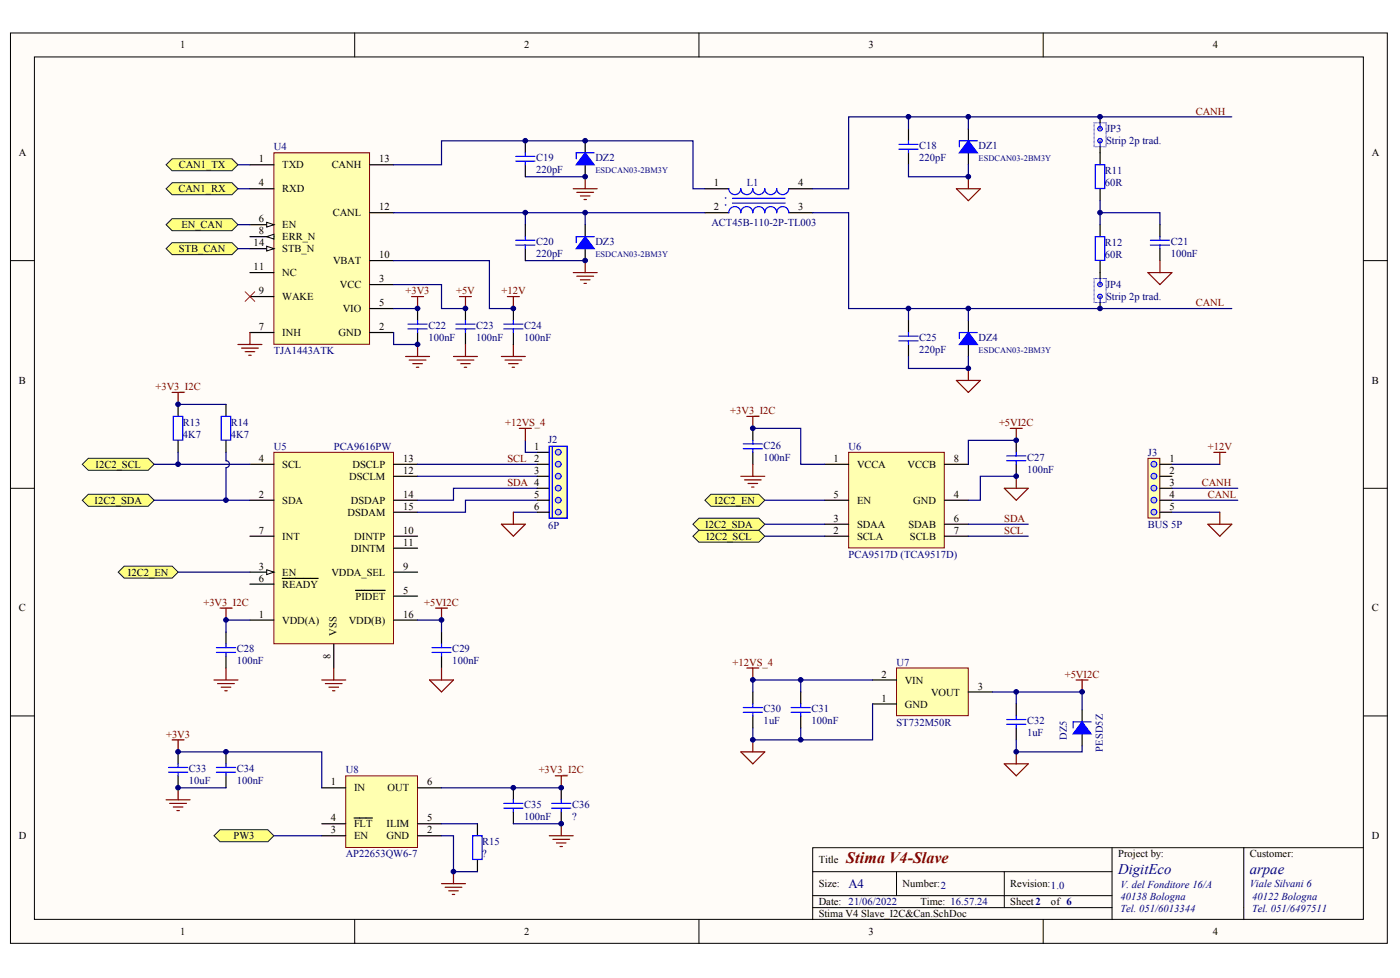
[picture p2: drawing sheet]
<svg xmlns="http://www.w3.org/2000/svg" width="288mm" height="201mm" viewBox="0 0 288 201" stroke-linecap="round" stroke-linejoin="round" font-family="sans-serif">
<g fill="#fffcf8" stroke="#000" stroke-width=".21">
<path d="M2.2 6.8h283.1v187.2h-283.1z"/>
<path d="M7.1 11.7h273.2v177.3h-273.2z"/>
</g>
<g fill="none" stroke="#000" stroke-width=".21">
<path d="M72.9 6.8v4.9M143.7 6.8v4.9M214.5 6.8v4.9M2.2 53.6h4.9M280.4 53.6h4.9M2.2 100.4h4.9M280.4 100.4h4.9M2.2 147.2h4.9M280.4 147.2h4.9M167.1 179.2h61.6M184.3 179.2v5M206.5 179.2v7.4"/>
<path d="M228.7 174.3v12.3M255.7 174.3h-88.6v14.8M280.4 174.3h-24.7v14.8M72.9 189.1v4.9M143.7 189.1v4.9M167.1 186.6h61.6v2.5M167.1 184.2h61.6M214.5 189.1v4.9"/>
</g>
<path d="M56.3 31.4h19.7v39.4h-19.7z" fill="#ffffb0" stroke="#800000" stroke-width=".21"/>
<path d="M51.4 33.9h4.9M51.4 38.8h4.9M51.4 46.2h4.9" fill="none" stroke="#000" stroke-width=".25"/>
<path d="M54.8 45.7l1.5 .5-1.5 .5z" fill="#fffcf8" stroke="#000" stroke-width=".21"/>
<path d="M51.4 48.7h4.9" fill="none" stroke="#000" stroke-width=".25"/>
<path d="M54.8 48.7l1.5-.5v1z" fill="#fffcf8" stroke="#000" stroke-width=".21"/>
<path d="M51.4 51.1h4.9" fill="none" stroke="#000" stroke-width=".25"/>
<path d="M54.8 50.6l1.5 .5-1.5 .5z" fill="#fffcf8" stroke="#000" stroke-width=".21"/>
<g fill="none" stroke="#000" stroke-width=".25">
<path d="M76 33.9h4.9M120.3 29v2.4M120.3 33.9v2.4M51.4 56.1h4.9M76 43.7h4.9M76 53.6h4.9M76 58.5h4.9M51.4 61h4.9M51.4 68.4h4.9M76 63.4h4.9M76 68.4h4.9M85.9 63.4v2.5"/>
<path d="M85.9 68.4v2.4M95.7 63.4v2.5M95.7 68.4v2.4M105.6 63.4v2.5M105.6 68.4v2.4"/>
</g>
<g fill="none" stroke="#800000" stroke-width=".25">
<path d="M117.9 38.8h4.9M118.6 39.5h3.5M120.3 36.3v2.5M117.9 56.1h4.9M118.6 56.8h3.5M119.3 40.3h2M119.3 57.5h2M120.1 41h.5M120.1 58.3h.5M120.3 53.6v2.5M83.4 73.3h4.9M84.1 74h3.5"/>
<path d="M84.6 61h2.5M84.9 74.8h1.9M85.6 75.5h.5M85.9 61v2.4M85.9 70.8v2.5M93.2 73.3h5M94 74h3.4M94.5 61h2.4M94.7 74.8h2M95.5 75.5h.5M95.7 61v2.4M95.7 70.8v2.5"/>
<path d="M103.1 73.3h4.9M103.8 74h3.5M104.3 61h2.5M104.6 74.8h1.9M105.3 75.5h.5M105.6 61v2.4M105.6 70.8v2.5"/>
</g>
<path d="M120.3 31.4l1.9 2.5h-3.7z" fill="#00f" stroke="#00f" stroke-width=".25"/>
<g fill="none" stroke="#00f" stroke-width=".25">
<path d="M122.2 31.4h-3.7v1.2M83.9 67.6h3.9M83.9 66.6h3.9M85.9 65.9v.7M85.9 67.6v.8M93.7 67.6h4M93.7 66.6h4M95.7 65.9v.7M95.7 67.6v.8M103.6 67.6h3.9M103.6 66.6h3.9M105.6 65.9v.7"/>
<path d="M105.6 67.6v.8"/>
</g>
<g fill="#ffff80" stroke="#001b31" stroke-width=".21">
<path d="M35.4 37.6h12.3l1.2 1.2-1.2 1.2h-12.3l-1.2-1.2z" fill-rule="evenodd"/>
<path d="M35.4 32.6h12.3l1.2 1.3-1.2 1.2h-12.3l-1.2-1.2z" fill-rule="evenodd"/>
</g>
<path d="M144.9 38.8h5M162.2 38.8h4.9M186.8 26.5v2.5M186.8 31.4v2.5M199.1 26.5v2.5M199.1 31.4v2.5M120.3 46.2v2.5M120.3 51.1v2.5M144.9 43.7h5M162.2 43.7h4.9M199.1 65.9v2.5M199.1 70.8v2.5" fill="none" stroke="#000" stroke-width=".25"/>
<g fill="none" stroke="#00f" stroke-width=".25">
<path d="M152.3 38.8a1.24 1.24 0 0 1-1.2 1.2 1.24 1.24 0 0 1-1.3-1.2M154.8 38.8a1.24 1.24 0 0 1-1.2 1.2 1.24 1.24 0 0 1-1.3-1.2M157.3 38.8a1.24 1.24 0 0 1-1.3 1.2 1.24 1.24 0 0 1-1.2-1.2M159.7 38.8a1.24 1.24 0 0 1-1.2 1.2 1.24 1.24 0 0 1-1.3-1.2M162.2 38.8a1.24 1.24 0 0 1-1.2 1.2 1.24 1.24 0 0 1-1.3-1.2M184.8 29.7h4M184.8 30.7h4M186.8 29v.7M186.8 30.7v.7M201 29h-3.7v1.2M122.2 48.7h-3.7v1.2M150.6 40.8h10.8"/>
<path d="M150.6 41.8h10.8M162.2 43.7a1.23 1.23 0 0 0-1.2-1.2 1.23 1.23 0 0 0-1.3 1.2 1.23 1.23 0 0 0-1.2-1.2 1.23 1.23 0 0 0-1.2 1.2 1.23 1.23 0 0 0-1.3-1.2 1.23 1.23 0 0 0-1.2 1.2 1.23 1.23 0 0 0-1.2-1.2 1.23 1.23 0 0 0-1.3 1.2 1.24 1.24 0 0 0-1.2-1.2 1.24 1.24 0 0 0-1.3 1.3M201 68.4h-3.7v1.2"/>
</g>
<g fill="#00f" stroke="#00f" stroke-width=".25">
<path d="M120.3 48.7l1.9 2.4h-3.7z"/>
<path d="M199.1 29l1.9 2.4h-3.7z"/>
<path d="M199.1 68.4l1.9 2.4h-3.7z"/>
</g>
<path d="M225 25.3h2.4v4.9h-2.4z" fill="none" stroke="#00f" stroke-width=".21"/>
<g fill="#c0c0c0" stroke="#00f" stroke-width=".21">
<circle cx="226.2" cy="26.5" r=".47"/>
<circle cx="226.2" cy="28.9" r=".47"/>
</g>
<path d="M226.2 25.3v1.2M226.2 29v1.2M225 57.3h2.4v4.9h-2.4z" fill="none" stroke="#00f" stroke-width=".21"/>
<path d="M226.2 24v1.3M226.2 30.2v1.2" fill="none" stroke="#000" stroke-width=".25"/>
<g fill="#c0c0c0" stroke="#00f" stroke-width=".21">
<circle cx="226.2" cy="58.5" r=".47"/>
<circle cx="226.2" cy="61" r=".47"/>
</g>
<path d="M226.2 57.3v1.2M226.2 61v1.2" fill="none" stroke="#00f" stroke-width=".21"/>
<path d="M226.2 31.4v2.5M226.2 38.8v2.5M226.2 46.2v2.5M226.2 53.6v3.7M226.2 62.2v1.2" fill="none" stroke="#000" stroke-width=".25"/>
<path d="M225.2 33.9h2v4.9h-2zM225.2 48.7h2v4.8h-2z" fill="none" stroke="#00f" stroke-width=".25"/>
<g fill="#ffff80" stroke="#001b31" stroke-width=".21">
<path d="M35.4 45h12.3l1.2 1.2-1.2 1.2h-12.3l-1.2-1.2z" fill-rule="evenodd"/>
<path d="M35.4 49.9h12.3l1.2 1.2-1.2 1.3h-12.3l-1.2-1.3z" fill-rule="evenodd"/>
</g>
<path d="M50.4 60l2 2M52.4 60l-2 2" fill="none" stroke="#f00" stroke-width=".21"/>
<path d="M48.9 70.8h5M49.7 71.6h3.4M50.4 72.3h2M51.1 73h.5M51.4 68.4v2.4" fill="none" stroke="#800000" stroke-width=".25"/>
<path d="M236 94.2h2.5v12.3h-2.5z" fill="#ffffb0" stroke="#800000" stroke-width=".21"/>
<path d="M238.5 95.5h2.5M238.5 97.9h2.5M238.5 100.4h2.5M238.5 102.9h2.5" fill="none" stroke="#000" stroke-width=".25"/>
<g fill="#c0c0c0" stroke="#00f" stroke-width=".21">
<circle cx="237.3" cy="95.4" r=".6"/>
<circle cx="237.3" cy="97.9" r=".6"/>
<circle cx="237.3" cy="100.4" r=".6"/>
<circle cx="237.3" cy="102.8" r=".6"/>
<circle cx="237.3" cy="105.3" r=".6"/>
</g>
<path d="M238.5 105.3h2.5" fill="none" stroke="#000" stroke-width=".25"/>
<path d="M249.6 93h2.4M250.8 93v2.5" fill="none" stroke="#800000" stroke-width=".25"/>
<path d="M56.3 93h24.6v39.4h-24.6z" fill="#ffffb0" stroke="#800000" stroke-width=".21"/>
<path d="M51.4 95.5h4.9M80.9 95.5h5M80.9 97.9h5M51.4 102.9h4.9M51.4 110.2h4.9M51.4 117.6h4.9M80.9 102.9h5M80.9 110.2h5M80.9 105.3h5M80.9 112.7h5" fill="none" stroke="#000" stroke-width=".25"/>
<path d="M54.8 117.1l1.5 .5-1.5 .5z" fill="#fffcf8" stroke="#000" stroke-width=".21"/>
<path d="M58 118.9h7.4M80.9 117.6h5M51.4 120.1h4.9M51.4 127.5h4.9M68.6 132.4v4.9M73.1 121.4h6.1M80.9 122.6h5M80.9 127.5h5" fill="none" stroke="#000" stroke-width=".25"/>
<g fill="none" stroke="#000080" stroke-width=".25">
<path d="M48.9 38.8h2.5M48.9 33.9h2.5M80.9 33.9h9.9v-4.9h51.7v9.8h2.4M108 36.3h12.3M186.8 24v2.5M199.1 24v2.5M253.3 24h-78.8v14.8h-7.4M48.9 51.1h2.5M48.9 46.2h2.5M80.9 58.5h9.9v4.9h4.9M80.9 53.6h19.7v9.8h5M80.9 43.7h64"/>
<path d="M108 53.6h12.3M108 43.7v2.5M120.3 43.7v2.5M167.1 43.7h7.4v19.7h24.6M226.2 43.7h12.3v2.5M226.2 41.3v4.9M80.9 68.4v2.4h5M80.9 63.4h5M186.8 63.4v2.5M199.1 63.4h54.2M199.1 63.4v2.5M241 95.5h9.8"/>
<path d="M241 105.3h9.8M241 102.9h13.5M241 100.4h13.5"/>
</g>
<path d="M174.5 93h19.7v19.7h-19.7z" fill="#ffffb0" stroke="#800000" stroke-width=".21"/>
<g fill="none" stroke="#000" stroke-width=".25">
<path d="M154.8 88.1v2.4M154.8 93v2.5M169.6 95.5h4.9M194.2 95.5h4.9M209 90.5v2.5M209 95.5v2.4M169.6 107.8h4.9M169.6 110.2h4.9M169.6 102.9h4.9M194.2 107.8h4.9M194.2 110.2h4.9M194.2 102.9h4.9"/>
<path d="M46.5 130v2.4M46.5 134.9v2.4M90.8 130v2.4M90.8 134.9v2.4"/>
</g>
<g fill="none" stroke="#00f" stroke-width=".25">
<path d="M152.8 92.3h4M152.8 91.3h4M154.8 90.5v.8M154.8 92.3v.7M207 94.7h3.9M207 93.7h3.9M209 93v.7M209 94.7v.8M44.5 134.1h3.9M44.5 133.2h3.9M46.5 132.4v.8M46.5 134.1v.8"/>
<path d="M88.8 134.1h4M88.8 133.2h4M90.8 132.4v.8M90.8 134.1v.8"/>
</g>
<g fill="none" stroke="#800000" stroke-width=".25">
<path d="M152.3 97.9h5M153.1 98.7h3.4M153.8 99.4h2M154.8 95.5v2.4M154.6 100.1h.4M44 139.8h4.9M46.5 137.3v2.5M66.2 139.8h4.9M68.6 137.3v2.5M44.7 140.5h3.5M45.5 141.3h2M46.2 142h.5"/>
<path d="M66.9 140.5h3.4M67.6 141.3h2M68.4 142h.5"/>
</g>
<path d="M31.7 95.5h19.7M154.8 88.1h9.8v7.4h5M209 97.9h-7.4v5h-2.5M209 90.5h-9.9v5M31.7 102.9h19.7M157.3 102.9h12.3M157.3 107.8h12.3M157.3 110.2h12.3M199.1 107.8h12.3M199.1 110.2h12.3" fill="none" stroke="#000080" stroke-width=".25"/>
<path d="M25.5 116.4h9.9l1.2 1.2-1.2 1.3h-9.9l-1.2-1.3z" fill-rule="evenodd" fill="#ffff80" stroke="#001b31" stroke-width=".21"/>
<path d="M85.9 95.5h24.6M85.9 97.9h24.6M36.6 117.6h14.8M105.6 105.3h4.9M110.5 100.4h-17.3v2.5h-7.3M110.5 102.9h-14.8v2.4h-9.8" fill="none" stroke="#000080" stroke-width=".25"/>
<g fill="#ffff80" stroke="#001b31" stroke-width=".21">
<path d="M18.2 94.2h12.3l1.2 1.3-1.2 1.2h-12.3l-1.3-1.2z" fill-rule="evenodd"/>
<path d="M18.2 101.6h12.3l1.2 1.3-1.2 1.2h-12.3l-1.3-1.2z" fill-rule="evenodd"/>
<path d="M143.7 109h12.3l1.3 1.2-1.3 1.3h-12.3l-1.2-1.3z" fill-rule="evenodd"/>
<path d="M143.7 106.6h12.3l1.3 1.2-1.3 1.2h-12.3l-1.2-1.2z" fill-rule="evenodd"/>
</g>
<path d="M106.8 88.1h2.4M108 88.1v2.4M207.7 88.1h2.5M209 88.1v2.4" fill="none" stroke="#800000" stroke-width=".25"/>
<path d="M108 90.5v2.5h2.5" fill="none" stroke="#000080" stroke-width=".25"/>
<path d="M110.5 93h2.4M110.5 95.5h2.4M110.5 97.9h2.4M110.5 100.4h2.4" fill="none" stroke="#000" stroke-width=".25"/>
<path d="M112.9 91.8h3.7v14.7h-3.7z" fill="#ffffb0" stroke="#800000" stroke-width=".21"/>
<g fill="#c0c0c0" stroke="#00f" stroke-width=".21">
<circle cx="114.8" cy="93" r=".6"/>
<circle cx="114.8" cy="95.4" r=".6"/>
<circle cx="114.8" cy="97.9" r=".6"/>
<circle cx="114.8" cy="100.4" r=".6"/>
</g>
<path d="M113.6 91.8v14.8" fill="none" stroke="#00f" stroke-width=".25"/>
<circle cx="114.8" cy="102.8" r=".6" fill="#c0c0c0" stroke="#00f" stroke-width=".21"/>
<path d="M112.9 91.8h3.7v14.8h-3.7z" fill="none" stroke="#00f" stroke-width=".25"/>
<path d="M110.5 102.9h2.4" fill="none" stroke="#000" stroke-width=".25"/>
<circle cx="114.8" cy="105.3" r=".6" fill="#c0c0c0" stroke="#00f" stroke-width=".21"/>
<path d="M110.5 105.3h2.4" fill="none" stroke="#000" stroke-width=".25"/>
<path d="M146.2 101.6h9.8l1.3 1.3-1.3 1.2h-9.8l-1.3-1.2z" fill-rule="evenodd" fill="#ffff80" stroke="#001b31" stroke-width=".21"/>
<path d="M71.1 159.5h14.7v14.7h-14.7z" fill="#ffffb0" stroke="#800000" stroke-width=".21"/>
<g fill="none" stroke="#000" stroke-width=".25">
<path d="M36.6 154.6v2.5M36.6 159.5v2.5M46.5 154.6v2.5M46.5 159.5v2.5M66.2 162h4.9M66.2 169.4h4.9M66.2 171.8h4.9M72.8 168.2h3.8M85.9 162h4.9M85.9 169.4h4.9M85.9 171.8h4.9M98.2 169.4v2.4"/>
<path d="M98.2 176.8v2.4M105.6 162v2.4M105.6 166.9v2.5M115.4 162v2.4M115.4 166.9v2.5"/>
</g>
<g fill="none" stroke="#00f" stroke-width=".25">
<path d="M34.7 158.8h3.9M34.7 157.8h3.9M36.6 157.1v.7M36.6 158.8v.7M44.5 158.8h3.9M44.5 157.8h3.9M46.5 157.1v.7M46.5 158.8v.7M97.2 171.8h1.9v4.9h-1.9zM103.6 166.2h3.9M103.6 165.2h3.9M105.6 164.4v.8"/>
<path d="M105.6 166.2v.7M113.4 166.2h4M113.4 165.2h4M115.4 164.4v.8M115.4 166.2v.7"/>
</g>
<g fill="none" stroke="#800000" stroke-width=".25">
<path d="M153.6 85.6h2.4M154.8 85.6v2.5M45.2 125h2.5M46.5 125v2.5M35.4 152.1h2.5M36.6 152.1v2.5M114.2 159.5h2.4M115.4 159.5v2.5M34.2 164.4h4.9M34.9 165.2h3.4M35.6 165.9h2M36.4 166.7h.5"/>
<path d="M36.6 162v2.4M93.2 179.2v2.5M90.8 181.7h4.9M91.5 182.4h3.5M92.3 183.2h1.9M93 183.9h.5"/>
</g>
<path d="M51.4 127.5h-4.9v2.5M36.6 154.6h29.6v7.4M36.6 162h9.9M56.3 171.8h9.9M90.8 162h24.6M90.8 169.4h7.4M105.6 169.4h9.8" fill="none" stroke="#000080" stroke-width=".25"/>
<path d="M45.2 170.6h9.9l1.2 1.2-1.2 1.3h-9.9l-1.2-1.3z" fill-rule="evenodd" fill="#ffff80" stroke="#001b31" stroke-width=".21"/>
<path d="M90.8 171.8h2.4v7.4h5" fill="none" stroke="#000080" stroke-width=".25"/>
<path d="M184.3 137.3h14.8v9.9h-14.8z" fill="#ffffb0" stroke="#800000" stroke-width=".21"/>
<g fill="none" stroke="#000" stroke-width=".25">
<path d="M108 29v2.4M108 33.9v2.4M108 46.2v2.5M108 51.1v2.5M238.5 46.2v2.5M238.5 51.1v2.5M186.8 65.9v2.5M186.8 70.8v2.5M36.6 83.1v2.5M36.6 90.5v2.5M46.5 83.1v2.5M46.5 90.5v2.5"/>
<path d="M179.4 139.8h4.9M154.8 142.3v2.4M154.8 147.2v2.5M164.6 142.3v2.4M164.6 147.2v2.5M179.4 144.7h4.9M199.1 142.3h4.9M209 144.7v2.5M209 149.7v2.4M222.5 146v2.4M222.5 150.9v2.5"/>
</g>
<path d="M222.5 148.4l1.8 2.5h-3.6z" fill="#00f" stroke="#00f" stroke-width=".25"/>
<g fill="none" stroke="#00f" stroke-width=".25">
<path d="M106 32.2h4M106 33.1h4M108 31.4v.8M108 33.1v.8M106 49.4h4M106 50.4h4M108 48.7v.7M108 50.4v.7M236.5 49.4h4M236.5 50.4h4M238.5 48.7v.7M238.5 50.4v.7"/>
<path d="M184.8 69.1h4M184.8 70.1h4M186.8 68.4v.7M186.8 70.1v.7M35.6 85.6h2v4.9h-2zM45.5 85.6h1.9v4.9h-1.9zM152.8 146.5h4M152.8 145.5h4M154.8 144.7v.8M154.8 146.5v.7M162.7 146.5h3.9M162.7 145.5h3.9"/>
<path d="M164.6 144.7v.8M164.6 146.5v.7M207 148.9h3.9M207 147.9h3.9M209 147.2v.7M209 148.9v.8M224.3 148.4h-3.6v1.3"/>
</g>
<g fill="none" stroke="#000080" stroke-width=".25">
<path d="M186.8 33.9v2.4h12.3v-2.4M186.8 73.3v2.5h12.3v-2.5M36.6 93v2.5M36.6 83.1h9.9M46.5 93v1.7a.71 .71 0 0 1 .7 .7 .71 .71 0 0 1-.7 .8M46.5 96.2v6.7M85.9 127.5h4.9v2.5M164.6 139.8v2.5M179.4 139.8h-24.6v2.5M164.6 149.7v2.4M179.4 144.7v7.4h-24.6v-2.4M204 142.3h18.5v3.7"/>
<path d="M209 152.1v2.5h13.5v-1.2M209 142.3v2.4"/>
</g>
<g fill="none" stroke="#800000" stroke-width=".25">
<path d="M196.7 38.8h4.9l-2.5 2.5zM199.1 36.3v2.5M236 56.1h5l-2.5 2.4zM238.5 53.6v2.5M196.7 78.2h4.9l-2.5 2.5zM199.1 75.8v2.4M35.4 80.7h2.5M36.6 80.7v2.4M209 97.9v2.5M103.1 107.8h4.9l-2.4 2.4zM105.6 105.3v2.5M206.5 100.4h4.9l-2.4 2.5z"/>
<path d="M248.4 107.8h4.9l-2.5 2.4zM250.8 105.3v2.5M88.3 139.8h4.9l-2.4 2.5zM89.6 125h2.4M90.8 125v2.5M90.8 137.3v2.5M153.6 137.3h2.4M154.8 137.3v2.5M221.3 139.8h2.4M222.5 139.8v2.5M152.3 154.6h5l-2.5 2.5zM154.8 152.1v2.5"/>
<path d="M206.5 157.1h4.9l-2.4 2.4zM209 154.6v2.5M112.9 171.8h5M113.7 172.6h3.4M114.4 173.3h2M115.2 174.1h.5M115.4 169.4v2.4"/>
</g>
<g fill="#000080" stroke="#000080" stroke-width=".21">
<circle cx="36.6" cy="162" r=".47"/>
<circle cx="36.6" cy="154.6" r=".47"/>
<circle cx="36.6" cy="95.4" r=".47"/>
<circle cx="36.6" cy="83.1" r=".47"/>
<circle cx="46.5" cy="154.6" r=".47"/>
<circle cx="46.5" cy="127.5" r=".47"/>
<circle cx="46.5" cy="102.8" r=".47"/>
<circle cx="85.9" cy="70.8" r=".47"/>
<circle cx="85.9" cy="63.4" r=".47"/>
<circle cx="90.8" cy="127.5" r=".47"/>
<circle cx="93.2" cy="179.2" r=".47"/>
<circle cx="95.7" cy="63.4" r=".47"/>
<circle cx="105.5" cy="162" r=".47"/>
<circle cx="105.5" cy="63.4" r=".47"/>
<circle cx="108" cy="43.7" r=".47"/>
<circle cx="108" cy="28.9" r=".47"/>
<circle cx="115.4" cy="169.3" r=".47"/>
<circle cx="115.4" cy="162" r=".47"/>
<circle cx="120.3" cy="53.6" r=".47"/>
<circle cx="120.3" cy="43.7" r=".47"/>
<circle cx="120.3" cy="36.3" r=".47"/>
<circle cx="120.3" cy="28.9" r=".47"/>
<circle cx="154.8" cy="152.1" r=".47"/>
<circle cx="154.8" cy="139.8" r=".47"/>
<circle cx="154.8" cy="88.1" r=".47"/>
<circle cx="164.6" cy="152.1" r=".47"/>
<circle cx="164.6" cy="139.8" r=".47"/>
<circle cx="186.8" cy="63.4" r=".47"/>
<circle cx="186.8" cy="24" r=".47"/>
<circle cx="199.1" cy="75.7" r=".47"/>
<circle cx="199.1" cy="63.4" r=".47"/>
<circle cx="199.1" cy="36.3" r=".47"/>
<circle cx="199.1" cy="24" r=".47"/>
<circle cx="209" cy="154.6" r=".47"/>
<circle cx="209" cy="142.2" r=".47"/>
<circle cx="209" cy="97.9" r=".47"/>
<circle cx="209" cy="90.5" r=".47"/>
<circle cx="222.5" cy="142.2" r=".47"/>
<circle cx="226.2" cy="63.4" r=".47"/>
<circle cx="226.2" cy="43.7" r=".47"/>
<circle cx="226.2" cy="24" r=".47"/>
</g>
<text font-size="3.4" fill="#00f" x="149.3" y="42.5" transform="rotate(-90 149.3 42.5)">. .</text>
<text font-size="3.3" fill="#800000" x="174" y="177.5">Stima V4-Slave</text>
<g font-size="3" fill="#000080">
<text x="229.9" y="179.7">DigitEco</text>
<text x="257" y="179.7">arpae</text>
</g>
<text font-size="2.6" fill="#000080" x="174.5" y="182.6">A4</text>
<g font-size="2.2">
<text x="37" y="10">1</text>
<text x="107.8" y="10">2</text>
<text x="178.6" y="10">3</text>
<text x="249.4" y="10">4</text>
<text x="3.9" y="32.1">A</text>
<text x="36.8" y="34.6">CAN1_TX</text>
<text x="53.2" y="33.4">1</text>
<text x="58" y="34.6">TXD</text>
<text x="68.2" y="34.6">CANH</text>
<text x="78" y="33.4">13</text>
<text x="282.1" y="32.1">A</text>
<text x="36.7" y="39.6">CAN1_RX</text>
<text x="53.2" y="38.3">4</text>
<text x="58" y="39.6">RXD</text>
<text x="146.8" y="38.3">1</text>
<text x="164.2" y="38.3">4</text>
<text x="37.3" y="46.9">EN_CAN</text>
<text x="53.2" y="45.7">6</text>
<text x="58" y="46.9">EN</text>
<text x="68.5" y="44.5">CANL</text>
<text x="78" y="43.3">12</text>
<text x="146.8" y="43.3">2</text>
<text x="164.2" y="43.3">3</text>
<text x="36.8" y="51.9">STB_CAN</text>
<text x="52.2" y="50.6">14</text>
<text x="53.2" y="48.2">8</text>
<text x="58" y="49.4">ERR_N</text>
<text x="58" y="51.9">STB_N</text>
<text x="78" y="53.1">10</text>
<text x="52.2" y="55.6">11</text>
<text x="58" y="56.8">NC</text>
<text x="68.5" y="54.3">VBAT</text>
<text x="69.9" y="59.3">VCC</text>
<text x="78" y="58">3</text>
<text x="53.2" y="60.5">9</text>
<text x="58" y="61.7">WAKE</text>
<text x="70.5" y="64.2">VIO</text>
<text x="78" y="63">5</text>
<text x="53.2" y="67.9">7</text>
<text x="58" y="69.1">INH</text>
<text x="69.6" y="69.1">GND</text>
<text x="78" y="67.9">2</text>
<text x="3.9" y="78.9">B</text>
<text x="282.1" y="78.9">B</text>
<text x="53.2" y="95">4</text>
<text x="82.9" y="95">13</text>
<text x="109.9" y="92.5">1</text>
<text x="109.9" y="95">2</text>
<text x="171.4" y="95">1</text>
<text x="196.2" y="95">8</text>
<text x="240.5" y="95">1</text>
<text x="19.6" y="96.2">I2C2_SCL</text>
<text x="58" y="96.2">SCL</text>
<text x="71.8" y="98.7">DSCLM</text>
<text x="72.5" y="96.2">DSCLP</text>
<text x="82.9" y="97.4">12</text>
<text x="109.9" y="97.4">3</text>
<text x="176.2" y="96.2">VCCA</text>
<text x="186.6" y="96.2">VCCB</text>
<text x="240.5" y="97.4">2</text>
<text x="240.5" y="99.9">3</text>
<text x="19.5" y="103.6">I2C2_SDA</text>
<text x="53.2" y="102.4">2</text>
<text x="58" y="103.6">SDA</text>
<text x="71.5" y="106.1">DSDAM</text>
<text x="72.2" y="103.6">DSDAP</text>
<text x="82.9" y="102.4">14</text>
<text x="82.9" y="104.8">15</text>
<text x="109.9" y="102.4">5</text>
<text x="109.9" y="104.8">6</text>
<text x="146.9" y="103.6">I2C2_EN</text>
<text x="171.4" y="107.3">3</text>
<text x="171.4" y="102.4">5</text>
<text x="176.2" y="103.6">EN</text>
<text x="187.8" y="103.6">GND</text>
<text x="196.2" y="107.3">6</text>
<text x="196.2" y="102.4">4</text>
<text x="240.5" y="102.4">4</text>
<text x="240.5" y="104.8">5</text>
<text x="53.2" y="109.8">7</text>
<text x="58" y="111">INT</text>
<text x="72.2" y="113.5">DINTM</text>
<text x="72.8" y="111">DINTP</text>
<text x="82.9" y="109.8">10</text>
<text x="82.9" y="112.2">11</text>
<text x="145" y="108.5">I2C2_SDA</text>
<text x="145.2" y="111">I2C2_SCL</text>
<text x="171.4" y="109.8">2</text>
<text x="176.2" y="108.5">SDAA</text>
<text x="176.2" y="111">SCLA</text>
<text x="186.8" y="108.5">SDAB</text>
<text x="187.1" y="111">SCLB</text>
<text x="196.2" y="109.8">7</text>
<text x="26.3" y="118.4">I2C2_EN</text>
<text x="53.2" y="117.2">3</text>
<text x="53.2" y="119.6">6</text>
<text x="58" y="118.4">EN</text>
<text x="68.2" y="118.4">VDDA_SEL</text>
<text x="82.9" y="117.2">9</text>
<text x="3.9" y="125.7">C</text>
<text x="58" y="120.9">READY</text>
<text x="73.1" y="123.3">PIDET</text>
<text x="82.9" y="122.1">5</text>
<text x="282.1" y="125.7">C</text>
<text x="53.2" y="127">1</text>
<text x="58" y="128.2">VDD(A)</text>
<text x="71.7" y="128.2">VDD(B)</text>
<text x="82.9" y="127">16</text>
<text x="181.3" y="139.3">2</text>
<text x="186.1" y="140.6">VIN</text>
<text x="191.4" y="143">VOUT</text>
<text x="201.1" y="141.8">3</text>
<text x="181.3" y="144.3">1</text>
<text x="186.1" y="145.5">GND</text>
<text x="68" y="161.5">1</text>
<text x="87.8" y="161.5">6</text>
<text x="72.8" y="162.7">IN</text>
<text x="79.7" y="162.7">OUT</text>
<text x="3.9" y="172.5">D</text>
<text x="48" y="172.6">PW3</text>
<text x="68" y="168.9">4</text>
<text x="68" y="171.4">3</text>
<text x="72.8" y="170.1">FLT</text>
<text x="72.8" y="172.6">EN</text>
<text x="79.5" y="172.6">GND</text>
<text x="79.5" y="170.1">ILIM</text>
<text x="87.8" y="168.9">5</text>
<text x="87.8" y="171.4">2</text>
<text x="282.1" y="172.5">D</text>
<text x="168.3" y="177.5">Title</text>
<text x="229.9" y="176.3">Project by:</text>
<text x="257" y="176.3">Customer:</text>
<text x="168.3" y="182.4">Size:</text>
<text x="185.6" y="182.4">Number:2</text>
<text x="207.7" y="182.4">Revision:1.0</text>
<text x="168.3" y="186.1">Date: 21/06/2022</text>
<text x="168.3" y="188.6">Stima V4 Slave_I2C&amp;Can.SchDoc</text>
<text x="189.3" y="186.1">Time: 16.57.24</text>
<text x="207.7" y="186.1">Sheet2</text>
<text x="216.1" y="186.1">of 6</text>
<text x="37" y="192.3">1</text>
<text x="107.8" y="192.3">2</text>
<text x="178.6" y="192.3">3</text>
<text x="249.4" y="192.3">4</text>
</g>
<g font-size="2.2" fill="#800000">
<text x="245.9" y="23.5">CANH</text>
<text x="83.4" y="60.5">+3V3</text>
<text x="93.8" y="60.5">+5V</text>
<text x="103.1" y="60.5">+12V</text>
<text x="245.9" y="63">CANL</text>
<text x="32" y="80.2">+3V3_I2C</text>
<text x="103.9" y="87.6">+12VS_4</text>
<text x="150.2" y="85.1">+3V3_I2C</text>
<text x="205.4" y="87.6">+5VI2C</text>
<text x="104.3" y="95">SCL</text>
<text x="248.4" y="92.5">+12V</text>
<text x="104.3" y="99.9">SDA 4</text>
<text x="247.1" y="99.9">CANH</text>
<text x="206.5" y="107.3">SDA</text>
<text x="248.4" y="102.4">CANL</text>
<text x="206.5" y="109.8">SCL</text>
<text x="41.8" y="124.5">+3V3_I2C</text>
<text x="87.2" y="124.5">+5VI2C</text>
<text x="150.6" y="136.9">+12VS_4</text>
<text x="219" y="139.3">+5VI2C</text>
<text x="34.2" y="151.6">+3V3</text>
<text x="110.8" y="159">+3V3_I2C</text>
</g>
<g font-size="2.2" fill="#000080">
<text x="227.4" y="27.2">JP3</text>
<text x="227.4" y="29.7">Strip 2p trad.</text>
<text x="56.3" y="30.9">U4</text>
<text x="110.2" y="33.2">C19</text>
<text x="110.2" y="35.6">220pF</text>
<text x="122.4" y="33.2">DZ2</text>
<text x="189" y="30.7">C18</text>
<text x="189" y="33.2">220pF</text>
<text x="201.2" y="30.7">DZ1</text>
<text x="227.2" y="35.9">R11</text>
<text x="153.6" y="38.3">L1</text>
<text x="227.2" y="38.3">60R</text>
<text x="146.3" y="46.5">ACT45B-110-2P-TL003</text>
<text x="110.2" y="50.4">C20</text>
<text x="110.2" y="52.9">220pF</text>
<text x="122.4" y="50.4">DZ3</text>
<text x="227.2" y="50.6">R12</text>
<text x="227.2" y="53.1">60R</text>
<text x="240.7" y="50.4">C21</text>
<text x="240.7" y="52.9">100nF</text>
<text x="227.4" y="59.3">JP4</text>
<text x="227.4" y="61.7">Strip 2p trad.</text>
<text x="88.1" y="67.6">C22</text>
<text x="88.1" y="70.1">100nF</text>
<text x="97.9" y="67.6">C23</text>
<text x="97.9" y="70.1">100nF</text>
<text x="107.8" y="67.6">C24</text>
<text x="107.8" y="70.1">100nF</text>
<text x="189" y="70.1">C25</text>
<text x="201.2" y="70.1">DZ4</text>
<text x="56.3" y="72.8">TJA1443ATK</text>
<text x="189" y="72.6">220pF</text>
<text x="37.6" y="87.6">R13</text>
<text x="47.5" y="87.6">R14</text>
<text x="37.6" y="90.1">4K7</text>
<text x="47.5" y="90.1">4K7</text>
<text x="56.3" y="92.5">U5</text>
<text x="68.6" y="92.5">PCA9616PW</text>
<text x="112.7" y="91">J2</text>
<text x="157" y="92.3">C26</text>
<text x="157" y="94.7">100nF</text>
<text x="174.5" y="92.5">U6</text>
<text x="211.2" y="94.7">C27</text>
<text x="236" y="93.8">J3</text>
<text x="211.2" y="97.2">100nF</text>
<text x="112.7" y="108.8">6P</text>
<text x="236" y="108.5">BUS 5P</text>
<text x="174.5" y="114.7">PCA9517D (TCA9517D)</text>
<text x="48.7" y="134.2">C28</text>
<text x="48.7" y="136.6">100nF</text>
<text x="93" y="134.2">C29</text>
<text x="93" y="136.6">100nF</text>
<text x="184.3" y="136.9">U7</text>
<text x="157" y="146.5">C30</text>
<text x="157" y="148.9">1uF</text>
<text x="166.9" y="146.5">C31</text>
<text x="166.9" y="148.9">100nF</text>
<text x="184.3" y="149.2">ST732M50R</text>
<text x="211.2" y="148.9">C32</text>
<text x="211.2" y="151.4">1uF</text>
<text x="38.8" y="158.8">C33</text>
<text x="38.8" y="161.3">10uF</text>
<text x="48.7" y="158.8">C34</text>
<text x="48.7" y="161.3">100nF</text>
<text x="71.1" y="159">U8</text>
<text x="107.8" y="166.2">C35</text>
<text x="117.6" y="166.2">C36</text>
<text x="99.2" y="173.8">R15</text>
<text x="107.8" y="168.6">100nF</text>
<text x="117.6" y="168.6">?</text>
<text x="71.1" y="176.3">AP22653QW6-7</text>
<text x="99.2" y="176.3">?</text>
<text x="230.4" y="182.7">V. del Fonditore 16/A</text>
<text x="230.4" y="185.1">40138 Bologna</text>
<text x="257" y="182.4">Viale Silvani 6</text>
<text x="257.5" y="185.1">40122 Bologna</text>
<text x="230.4" y="187.6">Tel. 051/6013344</text>
<text x="257.5" y="187.6">Tel. 051/6497511</text>
</g>
<g font-size="2.1">
<text x="69.2" y="130.7" transform="rotate(-90 69.2 130.7)">VSS</text>
<text x="68" y="135.5" transform="rotate(-90 68 135.5)">8</text>
</g>
<g font-size="2.1" fill="#000080">
<text x="219.4" y="152.1" transform="rotate(-90 219.4 152.1)">DZ5</text>
<text x="226.8" y="154.6" transform="rotate(-90 226.8 154.6)">PESD5Z</text>
</g>
<g font-size="1.7" fill="#000080">
<text x="122.4" y="35.7">ESDCAN03-2BM3Y</text>
<text x="201.2" y="33.2">ESDCAN03-2BM3Y</text>
<text x="122.4" y="52.9">ESDCAN03-2BM3Y</text>
<text x="201.2" y="72.6">ESDCAN03-2BM3Y</text>
</g>
</svg>
